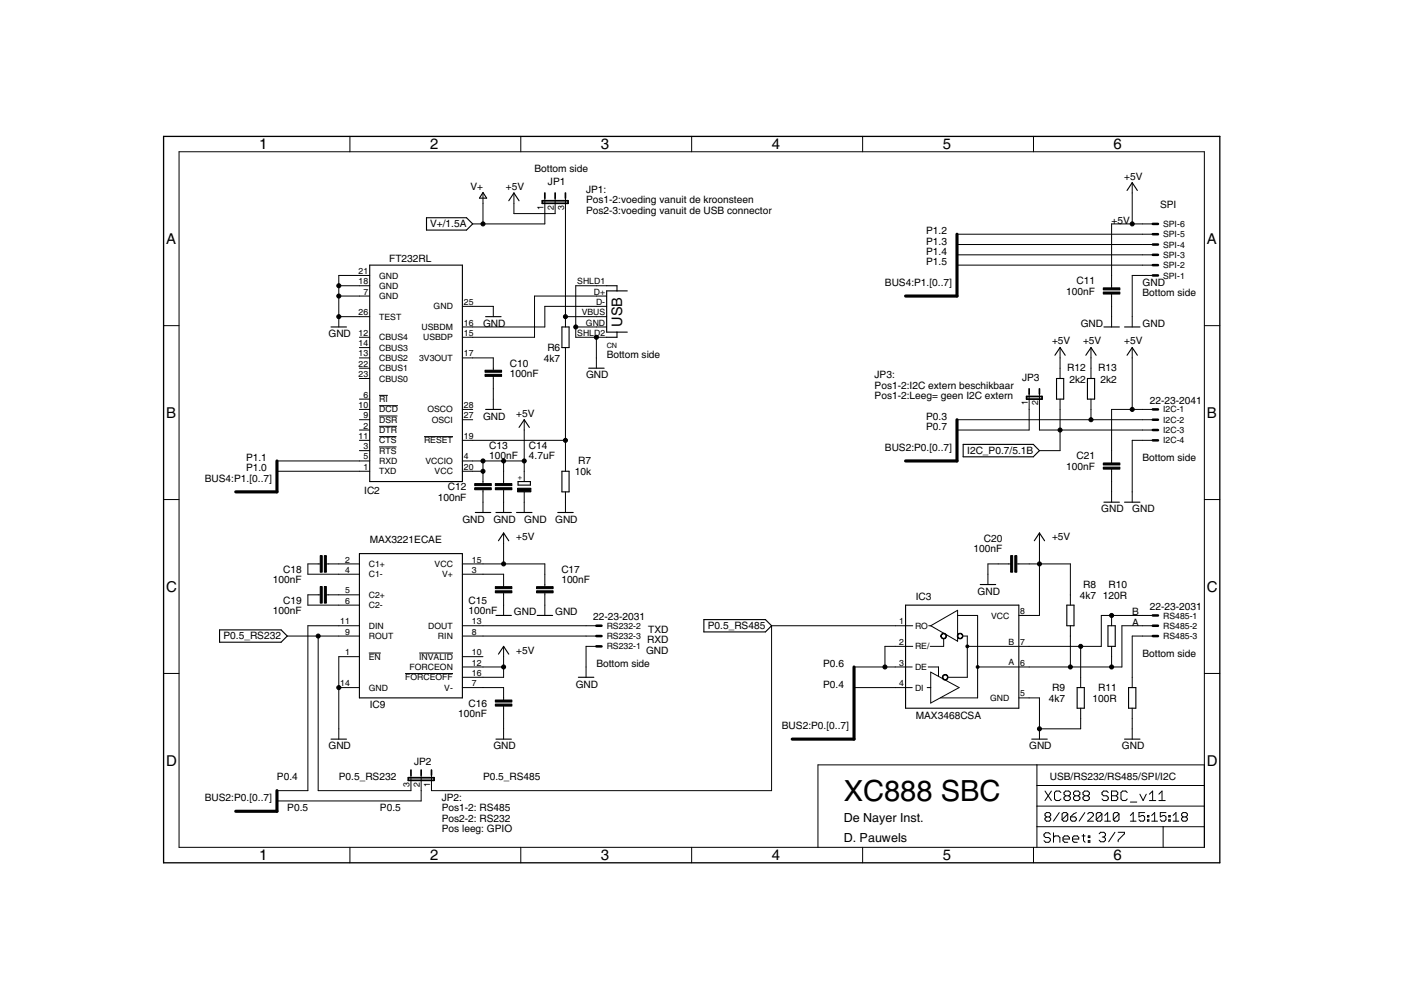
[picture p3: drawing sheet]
<svg xmlns="http://www.w3.org/2000/svg" width="297mm" height="210mm" viewBox="0 0 297 210" stroke-linecap="round" stroke-linejoin="round" font-family="sans-serif">
<g fill="#000" stroke="#000" stroke-width=".21">
<path d="M37.5 31.8v145.7zM73.3 28.6v3.2zM109.1 28.6v3.2zM144.9 28.6v3.2zM180.7 28.6v3.2zM216.5 28.6v3.2zM37.5 31.8h214.8zM71 57.7v2.2zM71 57.7h4.3zM75.3 59.9h2.1zM75.3 57.7h2.1zM71 59.9h4.3z"/>
<path d="M99 46.9h2.2zM101.2 40.4v2.2zM101.2 42.6v4.3zM107.7 40.4v2.2zM107.7 42.6v2.1zM107.7 44.7h8.6zM114.1 42.6v2.1zM114.1 41.5v1.1zM114.1 44.7v2.2zM101.2 46.9h12.9zM116.3 42.6v2.1zM116.3 41.5v1.1z"/>
<path d="M118.4 42.6v2.1zM118.4 41.5v1.1zM120.6 59.9v8.6zM124.9 59.9h2.2zM120.6 59.9h4.3zM200.5 49.1h38.8zM200.5 51.2h38.8zM200.5 53.4h38.8zM200.5 55.5h38.8zM232.9 57.7v2.2zM232.9 59.9v.4zM232.9 46.9v10.8z"/>
<path d="M237.2 38.3v2.1zM237.2 40.4v6.5zM237.2 46.9h2.1zM232.9 46.9h4.3zM237.2 57.7v8.6zM239.3 57.7h2.2zM239.3 55.5h2.2zM239.3 53.4h2.2zM239.3 51.2h2.2zM239.3 49.1h2.2zM239.3 46.9h2.2zM237.2 57.7h2.1z"/>
<path d="M34.3 68.2h3.2zM71 66.3v2.2zM71 62v4.3zM71 59.9v2.1zM75.3 62h2.1zM75.3 79.3h2.1zM75.3 77.1h2.1zM75.3 75h2.1zM75.3 72.8h2.1zM75.3 70.7h2.1zM75.3 66.3h2.1zM71 66.3h4.3z"/>
<path d="M71 62h4.3zM96.9 75h2.1zM96.9 70.7h2.1zM96.9 68.5h2.1zM96.9 64.2h2.1zM99 75h4.3zM99 64.2h4.3zM99 70.7h13zM99 68.5h15.1zM103.3 75v2.1zM103.3 77.1v.5zM103.3 78.8v.5z"/>
<path d="M103.3 64.2v2.1zM112 62v8.7zM112 62h12.9zM114.1 64.2v4.3zM114.1 64.2h10.8zM118.4 66.3v2.2zM118.4 72.8v2.2zM118.4 44.7v21.6zM118.4 75v17.2zM120.6 68.5v2.2zM120.6 70.7h4.3zM124.9 62h2.2z"/>
<path d="M124.9 64.2h2.2zM124.9 66.3h2.2zM124.9 68.5h2.2zM124.9 70.7h2.2zM124.9 75v2.1zM118.4 66.3h6.5zM120.6 68.5h4.3zM124.9 70.7v4.3zM222.1 77.1v2.2zM222.1 72.8v2.2zM222.1 75v2.1zM228.5 77.1v2.2z"/>
<path d="M228.5 72.8v2.2zM228.5 75v2.1zM232.9 62v2.2zM232.9 61.6v.4zM232.9 66.3v2.2zM232.9 64.2v2.1zM237.2 72.8v2.2zM237.2 66.3v2.2zM252.3 68.2h3.2zM58 96.6h17.3zM58 98.7h17.3zM75.3 98.7h2.1z"/>
<path d="M75.3 96.6h2.1zM75.3 94.4h2.1zM75.3 92.2h2.1zM75.3 90.1h2.1zM75.3 87.9h2.1zM75.3 85.8h2.1zM75.3 83.6h2.1zM79.4 93.6h3.7zM79.4 91.5h3.7zM79.4 89.3h3.8zM79.4 87.1h3.8zM79.4 85h4z"/>
<path d="M79.4 82.8h1.8zM88.8 91.5h6.1zM96.9 98.7h2.1zM96.9 85.8h2.1zM96.9 87.9h2.1zM96.9 96.6h2.1zM96.9 92.2h2.1zM99 96.6h2.2zM99 98.7h2.2zM99 92.2h19.4zM101.2 98.7v2.2zM101.2 96.6h4.3z"/>
<path d="M101.2 96.6v2.1zM103.3 79.3v2.1zM103.3 83.6v2.2zM103.3 81.4v2.2zM105.5 98.7v2.2zM105.5 96.6h4.3zM105.5 96.6v2.1zM109.8 87.9v2.2zM109.8 98.7v2.2zM109.8 90.1v6.5zM109.8 96.6v2.1zM118.4 96.6v2.1z"/>
<path d="M118.4 92.2v4.4zM215.6 83.6v2.2zM215.6 82.5v1.1zM215.6 85.8v4.3zM200.5 90.1h15.1zM217.7 83.6v2.2zM217.7 82.5v1.1zM217.7 85.8v4.3zM222.1 83.6v2.2zM217.7 90.1h4.4zM222.1 85.8v4.3zM222.1 90.1v4.3z"/>
<path d="M217.7 94.4h4.4zM228.5 83.6v2.2zM228.5 85.8v2.1zM200.5 87.9h28zM232.9 94.4v2.2zM232.9 96.6v.4zM232.9 98.3v.4zM232.9 85.8v8.6zM237.2 75v10.8zM232.9 85.8h4.3zM237.2 92.2v10.8zM239.3 85.8h2.2z"/>
<path d="M239.3 87.9h2.2zM239.3 90.1h2.2zM239.3 92.2h2.2zM237.2 85.8h2.1zM222.1 90.1h17.2zM228.5 87.9h10.8zM237.2 92.2h2.1zM34.3 104.6h3.2zM64.5 118.1h2.2zM64.5 118.1v2.2zM66.7 118.1h.4zM68.4 118.1h.4z"/>
<path d="M71 118.1h4.3zM68.8 118.1h2.2zM101.2 103v2.2zM101.2 100.9v.4zM101.2 102.6v.4zM101.2 105.2v2.2zM96.9 118.1h4.3zM101.2 118.1h4.3zM105.5 103v2.2zM105.5 100.9v.4zM105.5 102.6v.4zM105.5 105.2v2.2z"/>
<path d="M105.5 111.7v2.1zM105.5 113.8v4.3zM105.5 118.1h8.6zM109.8 103v2.2zM109.8 105.2v2.2zM114.1 118.1v2.2zM118.4 103v2.2zM118.4 105.2v2.2zM206.9 118.1h2.2zM209.1 118.1h2.2zM211.3 118.1h.4zM213 118.1h.4z"/>
<path d="M213.4 118.1h2.2zM215.6 118.1h2.1zM217.7 111.7v2.1zM217.7 113.8v4.3zM217.7 118.1h6.5zM232.9 98.7v2.2zM232.9 103v2.2zM232.9 100.9v2.1zM237.2 103v2.2zM252.3 104.6h3.2zM60.2 133.2h6.5zM64.5 124.6h2.2z"/>
<path d="M64.5 120.3h6.5zM64.5 124.6v2.2zM64.5 126.8h6.5zM64.5 131.1h6.5zM66.7 124.6h.4zM66.7 133.2h4.3zM68.4 124.6h.4zM71 120.3h4.3zM71 124.6h4.3zM71 126.8h4.3zM71 131.1h4.3zM71 133.2h4.3z"/>
<path d="M71 137.6h4.3zM68.8 124.6h2.2zM71 137.6v6.4zM77.3 136.8h2.5zM87.8 136.8h7.1zM96.9 139.7h4.3zM96.9 137.6h4.3zM96.9 133.2h4.3zM96.9 131.1h4.3zM96.9 120.3h4.3zM101.2 139.7h4.3zM101.2 120.3h4.3z"/>
<path d="M101.2 131.1h21.6zM101.2 133.2h21.6zM105.5 126.8v2.1zM105.5 120.3v2.1zM105.5 124.6v2.2zM105.5 122.4v.5zM105.5 124.2v.4zM105.5 135.4v2.2zM105.5 137.6v2.1zM114.1 120.3v2.1zM114.1 124.6v2.2zM114.1 122.4v.5z"/>
<path d="M114.1 124.2v.4zM114.1 126.8v2.1zM122.8 135.4h2.1zM122.8 131.1h2.1zM122.8 133.2h2.1zM122.8 139.7v2.2zM122.8 135.4v4.3zM161.6 131.1v34.5zM178.9 139.7h6.5zM185.4 135.4v4.3zM185.4 139.7h2.1zM187.5 131.1h2.2z"/>
<path d="M187.5 135.4h2.2zM187.5 139.7h2.2zM185.4 135.4h2.1zM161.6 131.1h25.9zM189.7 131.1h1.5zM189.7 135.4h1.5zM189.7 139.7h1.4zM194.4 139.7h2.2zM194.5 131.1h.5zM194.9 135.4h2.8zM195 131.1l5.6-3.3zM196.6 139.7v2z"/>
<path d="M197.7 133.8v1.6zM200.6 127.8v1.1zM200.6 128.9v5.4zM195 131.1l5.6 3.2zM200.6 128.9h4.2zM202.6 135.4v6.5zM202.6 133.2v2.2zM201.8 133.2h.8zM204.8 139.7h8.5zM204.8 128.9v10.8zM206.9 120.3v2.1zM206.9 118.1v2.2z"/>
<path d="M202.6 135.4h10.7zM213.4 135.4h2.2zM213.4 139.7h2.2zM213.4 128.9h2.2zM215.6 128.9h2.1zM215.6 135.4h10.8zM215.6 139.7h8.6zM217.7 118.1v10.8zM224.2 124.6v2.2zM224.2 131.1v2.1zM224.2 118.1v6.5zM224.2 139.7h8.7z"/>
<path d="M224.2 133.2v6.5zM226.4 135.4h4.3zM230.7 128.9v6.5zM230.7 128.9h2.2zM232.9 128.9v2.2zM232.9 135.4v2.2zM232.9 128.9h6.4zM232.9 139.7h2.1zM232.9 137.6v2.1zM235 131.1v8.6zM235 131.1h4.3zM237.2 133.2v8.7z"/>
<path d="M239.3 128.9h2.2zM239.3 131.1h2.2zM239.3 133.2h2.2zM237.2 133.2h2.1zM34.3 141.1h3.2zM71 144h4.3zM71 152.7v2.1zM71 144v8.7zM84.9 141.1h10zM96.9 144h4.3zM96.9 141.9h4.3zM101.2 141.9h4.3z"/>
<path d="M101.2 144h4.3zM105.5 144v2.2zM105.5 148.4v2.1zM105.5 146.2v.4zM105.5 147.9v.5zM105.5 152.7v2.1zM105.5 139.7v2.2zM105.5 150.5v2.2zM178.9 144h8.6zM187.5 144h2.2zM189.7 144h1.4zM194.2 144h.8z"/>
<path d="M195 144v3.3zM195 140.8v3.2zM195 140.8l5.9 3.2zM197 146.2h7.8zM198.6 141.9h4zM195 147.3l5.9-3.3zM204.8 139.7v6.5zM213.4 146.2h2.2zM215.6 146.2h2.1zM217.7 152.7v2.1zM217.7 146.2v6.5zM226.4 141.9v2.1z"/>
<path d="M226.4 148.4v2.1zM226.4 135.4v6.5zM226.4 150.5v2.2zM217.7 152.7h8.7zM237.2 152.7v2.1zM237.2 141.9v2.1zM237.2 148.4v2.1zM237.2 150.5v2.2zM252.3 141.1h3.2zM37.5 177.5h214.8zM58 167.8h30.2zM58 165.6h6.5z"/>
<path d="M64.5 131.1v34.5zM66.7 133.2v32.4zM86.1 163.5v2.1zM86.1 162.4v1.1zM66.7 165.6h19.4zM88.2 163.5v2.1zM88.2 162.4v1.1zM88.2 165.6v2.2zM90.4 163.5v2.1zM90.4 162.4v1.1zM90.4 165.6h71.2zM171.3 160.2v17.3z"/>
<path d="M171.3 160.2h45.9zM217.2 160.2h35.1zM217.2 173.2v4.3zM217.2 168.9v4.3zM217.2 168.9h35.1zM217.2 164.5v4.4zM217.2 164.5h35.1zM217.2 160.2v4.3zM218.7 174.8v.3zM218.7 175.1l.3 .4zM218.9 165.7l1.3 2zM218.9 170.5l.3-.3z"/>
<path d="M218.9 171.4v.3zM218.9 171.4l.3-.3zM218.9 170.5v.3zM218.7 174.8l.3-.3zM219 175.5h.7zM218.7 176.1l.3 .3zM219.2 170.2h.6zM218.9 171.7l.3 .3zM218.9 170.8l.3 .3zM219.2 171.1h.6zM219 174.5h.7zM219.7 175.5l.3 .3z"/>
<path d="M219 176.4h.7zM219.8 170.2l.3 .3zM219.8 171.1l.3 .3zM219.2 172h.6zM219.7 174.5l.3 .3zM220 175.8v.3zM220 176.1l-.3 .3zM220.1 170.5v.3zM220.1 170.8l-.3 .3zM220.1 171.4v.3zM220.1 171.7l-.3 .3zM220.2 165.7l-1.3 2z"/>
<path d="M221.9 170.2l-1.2 1.8zM220.7 174.5v1.9zM220.7 175.5l.3-.4zM220.9 166v1.4zM220.9 167.4l.3 .3zM221 175.1h.7zM220.9 166l.3-.3zM221.2 167.7h.7zM221.7 175.1l.3 .4zM221.2 165.7h.7zM221.9 167.7l.3-.3zM222 175.5v.9z"/>
<path d="M221.9 165.7l.3 .3zM222.5 170.5v1.2zM222.5 170.5l.3-.3zM223.7 170.5l-1.2 1.2zM222.7 175.5v.6zM222.7 175.5l.3-.4zM222.8 170.2h.6zM222.5 171.7l.3 .3zM222.9 166l.3-.3zM222.9 167v.4zM222.9 167l.3-.3zM222.9 166v.4z"/>
<path d="M222.7 176.1l.3 .3zM223 175.1h.7zM223.2 165.7h.7zM222.9 167.4l.3 .3zM222.9 166.4l.3 .3zM223.2 166.7h.7zM223.4 170.2l.3 .3zM222.8 172h.6zM223.7 170.5v1.2zM223.7 171.7l-.3 .3zM223 176.4h.7zM223.7 175.1l.3 .4z"/>
<path d="M223.9 165.7l.3 .3zM223.9 166.7l.3 .3zM223.2 167.7h.7zM224 175.5v.3zM222.7 175.8h1.3zM224.2 166v.4zM224.2 166.4l-.3 .3zM224.2 167v.4zM224.2 167.4l-.3 .3zM224.3 171.1v.6zM224.3 171.7l.3 .3zM224.6 172h.6z"/>
<path d="M224.7 175.5v.6zM224.7 175.5l.3-.4zM224.9 166l.3-.3zM224.9 167v.4zM224.9 167l.3-.3zM224.9 166v.4zM224.9 170.5l-.6 .6zM224.7 176.1l.3 .3zM225 175.1h.7zM225.2 172l.3-.3zM224.3 171.1h.9zM225.2 165.7h.7z"/>
<path d="M224.9 167.4l.3 .3zM224.9 166.4l.3 .3zM225.2 166.7h.7zM224.9 170.5l.6-.3zM225.5 171.4v.3zM225.2 171.1l.3 .3zM225 176.4h.7zM225.7 175.1l.3 .4zM225.9 165.7l.3 .3zM225.9 166.7l.3 .3zM225.2 167.7h.7zM226 175.5v.3z"/>
<path d="M224.7 175.8h1.3zM227.2 170.2l-1.1 1.8zM226.2 166v.4zM225.9 166.7l.3-.3zM226.2 167v.4zM225.9 167.7l.3-.3zM226.7 175.1h.6zM226.9 166l.3-.3zM226.9 167v.4zM226.9 167l.3-.3zM226.9 166v.4zM227 174.8v1.3z"/>
<path d="M227 176.1l.3 .3zM227.2 165.7h.7zM226.9 167.4l.3 .3zM226.9 166.4l.3 .3zM227.2 166.7h.7zM227.8 172l1.2-1.2zM227.9 165.7l.3 .3zM227.9 166.7l.3 .3zM227.2 167.7h.7zM228 175.1h.3zM228 175.1v.4zM228 176.1h.3z"/>
<path d="M228 176.1v.3zM227.8 170.5l.4-.3zM228.2 166v.4zM228.2 166.4l-.3 .3zM228.2 167v.4zM228.2 167.4l-.3 .3zM228.3 175.1v.4zM228 175.5h.3zM228.3 176.1v.3zM228 176.4h.3zM228.2 170.2h.5zM227.8 172h1.2z"/>
<path d="M229 170.5v.3zM228.7 170.2l.3 .3zM229.6 170.5v1.2zM229.6 170.5l.3-.3zM230.8 170.5l-1.2 1.2zM229.9 170.2h.6zM229.6 171.7l.3 .3zM230.3 174.7l.3-.4zM230.5 170.2l.3 .3zM229.9 172h.6zM230.6 174.3h.6zM230.3 176l.3 .3z"/>
<path d="M230.8 170.5v1.2zM230.8 171.7l-.3 .3zM230.8 166v.4zM230.8 166.4l.4 .3zM231.2 165.7l-.4 .3zM231.2 166.7h.6zM230.8 167.4l.4 .3zM231.2 174.3l.4 .4zM230.9 175.3h.3zM231.2 175.3l.4 .4zM230.6 176.3h.6zM231.4 170.8l.6-.6z"/>
<path d="M231.4 172h1.2zM231.6 174.7v.3zM231.6 175l-.4 .3zM231.6 175.7v.3zM231.6 176l-.4 .3zM231.2 165.7h.6zM231.8 166.7l.4 .3zM231.2 167.7h.6zM232 170.2v1.8zM231.8 165.7l.4 .3zM232.2 167v.4zM232.2 167.4l-.4 .3z"/>
<path d="M233.6 174.3l-1.4 2zM232.8 165.7v2zM232.8 165.7h1zM232.8 166.7h1zM233.2 170.5v1.2zM233.2 170.5l.3-.3zM234.4 170.5l-1.2 1.2zM233.5 170.2h.6zM233.2 171.7l.3 .3zM233.8 165.7l.3 .3zM233.8 166.7l.3 .3zM232.8 167.7h1z"/>
<path d="M234.1 170.2l.3 .3zM233.5 172h.6zM234.1 166v.4zM234.1 166.4l-.3 .3zM234.1 167v.4zM234.1 167.4l-.3 .3zM234.2 174.3h1.3zM234.2 176v.3zM234.4 170.5v1.2zM234.4 171.7l-.3 .3zM234.8 166v1.4zM234.8 167.4l.3 .3z"/>
<path d="M235.1 165.7l-.3 .3zM235.1 167.7h.7zM235.5 174.3v.4zM235.5 174.7l-1.3 1.3zM235.1 165.7h.7zM236.1 167.4l-.3 .3zM235.8 165.7l.3 .3zM236.8 168h1.3zM237.4 170.2l-.6 .6zM236.8 172h1.2zM237.4 170.2v1.8zM238.6 170.2v.9z"/>
<path d="M238.6 171.1l.6-.3zM238.8 166.4l.7 1.3zM238.6 171.7l.3 .3zM239.2 170.8h.3zM240.1 166.4l-.6 1.3zM239.5 170.8l.3 .3zM238.9 172h.6zM238.6 170.2h1.2zM239.8 171.1v.6zM239.8 171.7l-.3 .3zM240.4 170.8h.3zM240.4 170.8v.3z"/>
<path d="M240.4 171.7h.3zM240.4 171.7v.3zM240.7 170.8v.3zM240.4 171.1h.3zM240.7 171.7v.3zM240.4 172h.3zM240.8 166.4l.6-.7zM240.8 167.7h1.3zM241.3 170.8l.6-.6zM241.3 172h1.2zM241.4 165.7v2zM241.9 170.2v1.8z"/>
<path d="M242.8 166.4l.6-.7zM242.8 167.7h1.3zM243.1 170.2v.9zM243.1 171.1l.5-.3zM243.1 171.7l.3 .3zM243.4 165.7v2zM243.6 173.2v4.3zM243.6 173.2h8.7zM217.2 173.2h26.4zM243.6 170.8h.3zM243.9 170.8l.3 .3zM243.4 172h.5z"/>
<path d="M243.1 170.2h1.1zM244.2 171.1v.6zM244.2 171.7l-.3 .3zM244.8 170.8h.3zM244.8 170.8v.3zM244.8 171.7h.3zM244.8 171.7v.3zM245.1 170.8v.3zM244.8 171.1h.3zM245.1 171.7v.3zM244.8 172h.3zM246.3 170.2l-.6 .6z"/>
<path d="M245.7 172h1.2zM246.3 170.2v1.8zM247.5 170.5l.3-.3zM247.5 171.4v.3zM247.5 171.4l.3-.3zM247.5 170.5v.3zM247.8 170.2h.6zM247.5 171.7l.3 .3zM247.5 170.8l.3 .3zM247.8 171.1h.6zM248.4 170.2l.3 .3zM248.4 171.1l.3 .3z"/>
<path d="M247.8 172h.6zM248.7 170.5v.3zM248.4 171.1l.3-.3zM248.7 171.4v.3zM248.4 172l.3-.3zM252.3 173.2v4.3zM252.3 168.9v4.3zM252.3 164.5v4.4zM252.3 160.2v4.3zM252.3 31.8v145.7zM73.3 177.5v3.2zM109.1 177.5v3.2z"/>
<path d="M144.9 177.5v3.2zM180.7 177.5v3.2zM216.5 177.5v3.2z"/>
<path d="M197.3 132.8a.6 .6 0 0 1 .9 .1 .6 .6 0 0 1-.4 .9 .6 .6 0 0 1-.7-.6 .55 .55 0 0 1 .5-.4 .55 .55 0 0 1 .6 .4 .53 .53 0 0 1-.8 .5 .53 .53 0 0 1-.1-.9z" fill-rule="evenodd"/>
<path d="M200.7 132.8a.6 .6 0 0 1 .9 .1 .6 .6 0 0 1-.3 .9 .6 .6 0 0 1-.8-.6 .55 .55 0 0 1 .6-.4 .55 .55 0 0 1 .5 .4 .53 .53 0 0 1-.7 .5 .53 .53 0 0 1-.2-.9z" fill-rule="evenodd"/>
<path d="M197.6 141.5a.6 .6 0 0 1 .9 .1 .6 .6 0 0 1-.3 .8 .6 .6 0 0 1-.8-.5 .55 .55 0 0 1 .5-.5 .55 .55 0 0 1 .6 .5 .53 .53 0 0 1-.8 .4 .53 .53 0 0 1-.1-.8z" fill-rule="evenodd"/>
<circle cx="71" cy="59.9" r=".42"/>
<circle cx="101.2" cy="46.9" r=".42"/>
<circle cx="237.2" cy="46.9" r=".42"/>
<circle cx="71" cy="62" r=".42"/>
<circle cx="71" cy="66.3" r=".42"/>
<circle cx="118.4" cy="66.3" r=".42"/>
<circle cx="120.6" cy="68.5" r=".42"/>
<circle cx="124.9" cy="70.7" r=".42"/>
<circle cx="101.2" cy="96.6" r=".42"/>
<circle cx="101.2" cy="98.7" r=".42"/>
<circle cx="105.5" cy="96.6" r=".42"/>
<circle cx="109.8" cy="96.6" r=".42"/>
<circle cx="118.4" cy="92.2" r=".42"/>
<circle cx="222.1" cy="90.1" r=".42"/>
<circle cx="228.5" cy="87.9" r=".42"/>
<circle cx="237.2" cy="85.8" r=".42"/>
<circle cx="105.5" cy="118.1" r=".42"/>
<circle cx="217.7" cy="118.1" r=".42"/>
<circle cx="66.7" cy="133.2" r=".42"/>
<circle cx="105.5" cy="139.7" r=".42"/>
<circle cx="185.4" cy="139.7" r=".42"/>
<circle cx="202.6" cy="135.4" r=".3"/>
<circle cx="204.8" cy="139.7" r=".3"/>
<circle cx="224.2" cy="139.7" r=".42"/>
<circle cx="226.4" cy="135.4" r=".42"/>
<circle cx="232.9" cy="128.9" r=".42"/>
<circle cx="232.9" cy="139.7" r=".42"/>
<circle cx="71" cy="144" r=".42"/>
<circle cx="217.7" cy="152.7" r=".42"/>
</g>
<g fill="#000" stroke="#000" stroke-width=".23">
<path d="M237.2 38.3l-1.1 1.6zM237.2 38.3l1.1 1.6zM77.4 55.5h19.5zM89.3 45.6v2.6zM96.9 55.5v45.4zM89.3 48.2h8.4zM89.3 45.6h8.4zM99 46.9l-1.3 1.3zM97.7 45.6l1.3 1.3zM100.4 41.5h1.5zM101.2 40.3l-.8 1.2zM101.2 40.3l.7 1.2z"/>
<path d="M107.7 40.4l-1.1 1.7zM107.7 40.4l1 1.7zM127.1 59.9h2.1zM129.2 59.9v1zM69.3 68.5h3.3zM101.7 66.3h3.3zM117.7 68.5v4.3zM119.2 68.5v4.3zM117.7 68.5h1.5zM117.7 72.8h1.5zM123.3 77.1h3.3zM127.1 60.9v8.7z"/>
<path d="M127.1 69.6h2.1zM127.1 70.7h2.1zM127.1 60.9h2.1zM129.2 69.6h2.2zM129.2 69.6v1.1zM129.2 60.9h2.2zM221.3 79.3v4.3zM222.1 72.8l-1.1 1.6zM221.3 79.3h1.5zM222.1 72.8l1 1.6zM227.8 79.3v4.3zM228.5 72.8l-1 1.6z"/>
<path d="M227.8 79.3h1.5zM228.5 72.8l1.1 1.6zM231.2 68.5h3.3zM235.6 68.5h3.2zM237.2 72.8l-1.1 1.6zM237.2 72.8l1.1 1.6zM101.7 85.8h3.3zM109.8 87.9l-1.1 1.6zM109.8 87.9l1.1 1.6zM117.7 98.7v4.3zM117.7 98.7h1.5zM201.8 93.1v2.6z"/>
<path d="M201.8 95.7h14.7zM201.8 93.1h14.7zM217.7 94.4l-1.2 1.3zM216.5 93.1l1.2 1.3zM222.8 79.3v4.3zM221.3 83.6h1.5zM229.3 79.3v4.3zM227.8 83.6h1.5zM75.3 116h21.6zM77.4 55.5v45.4zM77.4 100.9h19.5zM96.9 116v30.2z"/>
<path d="M99.6 107.4h3.2zM103.9 107.4h3.2zM105.5 111.7l-1.1 1.6zM105.5 111.7l1.1 1.6zM108.2 107.4h3.2zM108.5 101.6h2.6zM108.5 100.9v.7zM108.5 100.9h2.6zM111.1 100.9v.7zM116.8 107.4h3.3zM119.2 98.7v4.3zM117.7 103h1.5z"/>
<path d="M217.7 111.7l-1 1.6zM217.7 111.7l1.1 1.6zM231.2 105.2h3.3zM235.6 105.2h3.2zM46 132v2.5zM46 134.5h12.9zM46 132h12.9zM60.2 133.2l-1.3 1.3zM58.9 132l1.3 1.2zM103.9 128.9h3.2zM105.5 135.4l-1.1 1.6zM105.5 135.4l1.1 1.6z"/>
<path d="M112.5 128.9h3.3zM147.4 129.8v2.6zM147.4 132.4h12.9zM147.4 129.8h12.9zM161.6 131.1l-1.3 1.3zM160.3 129.8l1.3 1.3zM189.7 126.8h23.7zM189.7 131.1v4.3zM189.7 126.8v4.3zM189.7 135.4v4.3zM189.7 139.7v4.3zM205.3 122.4h3.3z"/>
<path d="M213.4 126.8v21.6zM223.5 126.8v4.3zM225 126.8v4.3zM223.5 126.8h1.5zM223.5 131.1h1.5zM232.1 131.1v4.3zM233.6 131.1v4.3zM232.1 131.1h1.5zM232.1 135.4h1.5zM69.3 154.8h3.3zM75.3 116v30.2zM75.3 146.2h21.6z"/>
<path d="M103.9 154.8h3.2zM121.2 141.9h3.2zM189.7 144v4.4zM189.7 148.4h23.7zM216.1 154.8h3.3zM225.6 144v4.4zM227.1 144v4.4zM225.6 144h1.5zM225.6 148.4h1.5zM235.6 154.8h3.2zM236.4 144v4.4zM237.9 144v4.4z"/>
<path d="M236.4 144h1.5zM236.4 148.4h1.5z"/>
</g>
<path d="M34.3 28.6v152.1zM34.3 28.6h221.2zM34.3 180.7h221.2zM255.5 28.6v152.1z" fill="#000" stroke="#000" stroke-width=".28"/>
<g fill="#000" stroke="#000" stroke-width=".36">
<path d="M113.6 42.6h5.4zM113.6 42.1v.5zM114.1 40.4v1.1zM116.3 40.4v1.1zM118.4 40.4v1.1zM119 42.1v.5zM113.6 42.1h5.4zM215.1 83.6h3.2zM215.1 83.1v.5zM215.6 81.4v1.1zM217.7 81.4v1.1zM218.3 83.1v.5z"/>
<path d="M215.1 83.1h3.2zM85.5 162.9v.6zM85.5 162.9h5.4zM86.1 161.3v1.1zM88.2 161.3v1.1zM90.4 161.3v1.1zM85.5 163.5h5.4zM90.9 162.9v.6z"/>
</g>
<g fill="#000" stroke="#000" stroke-width=".21">
<path d="M101.6 78.4h3.5v.4h-3.5zM101.6 77.6h3.5v.4h-3.5zM231.1 61.2h3.5v.4h-3.5zM231.1 60.3h3.5v.4h-3.5zM231.1 97.9h3.5v.4h-3.5zM231.1 97h3.5v.4h-3.5zM67.1 116.4h.4v3.5h-.4zM67.9 116.4h.5v3.5h-.5zM99.4 102.2h3.5v.4h-3.5zM99.4 101.3h3.5v.4h-3.5zM103.8 102.2h3.4v.4h-3.4zM103.8 101.3h3.4v.4h-3.4z"/>
<path d="M108.4 102.3h2.8v.7h-2.8zM211.7 116.4h.4v3.5h-.4zM212.6 116.4h.4v3.5h-.4zM67.1 122.9h.4v3.4h-.4zM67.9 122.9h.5v3.4h-.5zM103.8 123.8h3.4v.4h-3.4zM103.8 122.9h3.4v.4h-3.4zM112.4 123.8h3.5v.4h-3.5zM112.4 122.9h3.5v.4h-3.5zM103.8 147.5h3.4v.4h-3.4zM103.8 146.6h3.4v.5h-3.4z"/>
</g>
<g fill="#000" stroke="#000" stroke-width=".53">
<path d="M241.5 57.7h1.1zM241.5 55.5h1.1zM241.5 53.4h1.1zM241.5 51.2h1.1zM241.5 49.1h1.1zM241.5 46.9h1.1zM241.5 85.8h1.1zM241.5 87.9h1.1zM241.5 90.1h1.1zM241.5 92.2h1.1zM124.9 135.4h1.1zM124.9 131.1h1.1z"/>
<path d="M124.9 133.2h1.1zM241.5 128.9h1.1zM241.5 131.1h1.1zM241.5 133.2h1.1z"/>
</g>
<path d="M189.7 62h10.8zM200.5 49.1v12.9zM189.7 96.6h10.8zM200.5 87.9v8.7zM49.4 103h8.6zM58 96.6v6.4zM165.9 154.8h13zM178.9 139.7v15.1zM49.4 169.9h8.6zM58 165.6v4.3z" fill="#000" stroke="#000" stroke-width=".66"/>
<text font-size="7" x="176.7" y="167.8">XC888 SBC</text>
<g font-size="3.6">
<text x="54.3" y="31.3">1</text>
<text x="90.1" y="31.3">2</text>
<text x="125.9" y="31.3">3</text>
<text x="161.7" y="31.3">4</text>
<text x="197.5" y="31.3">5</text>
<text x="233.3" y="31.3">6</text>
<text x="34.8" y="51.1">A</text>
<text x="252.8" y="51.1">A</text>
<text x="34.8" y="87.5">B</text>
<text x="252.8" y="87.5">B</text>
<text x="34.8" y="124">C</text>
<text x="252.8" y="124">C</text>
<text x="34.8" y="160.4">D</text>
<text x="252.8" y="160.4">D</text>
<text x="54.3" y="180.2">1</text>
<text x="90.1" y="180.2">2</text>
<text x="125.9" y="180.2">3</text>
<text x="161.7" y="180.2">4</text>
<text x="197.5" y="180.2">5</text>
<text x="233.3" y="180.2">6</text>
</g>
<text font-size="3.5" x="130.3" y="68.5" transform="rotate(-90 130.3 68.5)">USB</text>
<g font-size="3">
<text x="176.7" y="172.1">De Nayer Inst.</text>
<text x="176.7" y="176.4">D. Pauwels</text>
</g>
<g font-size="2.5">
<text x="98.5" y="39.8">V+</text>
<text x="106" y="39.8">+5V</text>
<text x="112" y="36.1">Bottom side</text>
<text x="114.8" y="38.7">JP1</text>
<text x="122.8" y="40.4">JP1:</text>
<text x="235.5" y="37.6">+5V</text>
<text x="90.1" y="47.6">V+/1.5A</text>
<text x="122.8" y="42.6">Pos1-2:voeding vanuit de kroonsteen</text>
<text x="122.8" y="44.8">Pos2-3:voeding vanuit de USB connector</text>
<text x="232.9" y="46.9">+5V</text>
<text x="243" y="43.6">SPI</text>
<text x="194" y="49.1">P1.2</text>
<text x="194" y="51.2">P1.3</text>
<text x="194" y="53.4">P1.4</text>
<text x="81.5" y="54.9">FT232RL</text>
<text x="185.4" y="59.9">BUS4:P1.[0..7]</text>
<text x="194" y="55.5">P1.5</text>
<text x="225.5" y="59.5">C11</text>
<text x="239.3" y="59.9">GND</text>
<text x="223.4" y="61.7">100nF</text>
<text x="239.3" y="62">Bottom side</text>
<text x="68.8" y="70.7">GND</text>
<text x="101.2" y="68.5">GND</text>
<text x="226.4" y="68.5">GND</text>
<text x="239.3" y="68.5">GND</text>
<text x="106.8" y="76.8">C10</text>
<text x="113.9" y="75.8">4k7</text>
<text x="114.7" y="73.4">R6</text>
<text x="127.1" y="75">Bottom side</text>
<text x="220.4" y="72.2">+5V</text>
<text x="223.6" y="77.7">R12</text>
<text x="226.9" y="72.2">+5V</text>
<text x="230" y="77.7">R13</text>
<text x="235.5" y="72.2">+5V</text>
<text x="106.8" y="79">100nF</text>
<text x="122.8" y="79.3">GND</text>
<text x="183.2" y="79.3">JP3:</text>
<text x="183.2" y="81.4">Pos1-2:I2C extern beschikbaar</text>
<text x="183.2" y="83.6">Pos1-2:Leeg= geen I2C extern</text>
<text x="214.1" y="79.7">JP3</text>
<text x="224" y="80.1">2k2</text>
<text x="230.5" y="80.1">2k2</text>
<text x="101.2" y="87.9">GND</text>
<text x="108.1" y="87.3">+5V</text>
<text x="194" y="87.9">P0.3</text>
<text x="240.8" y="84.6">22-23-2041</text>
<text x="102.5" y="94.1">C13</text>
<text x="110.8" y="94">C14</text>
<text x="185.4" y="94.4">BUS2:P0.[0..7]</text>
<text x="194" y="90.1">P0.7</text>
<text x="202.6" y="95">I2C_P0.7/5.1B</text>
<text x="42.9" y="100.9">BUS4:P1.[0..7]</text>
<text x="51.5" y="96.6">P1.1</text>
<text x="51.5" y="98.7">P1.0</text>
<text x="102.5" y="96.2">100nF</text>
<text x="110.8" y="96.1">4.7uF</text>
<text x="120.4" y="99.6">10k</text>
<text x="121.1" y="97.2">R7</text>
<text x="223.4" y="98.4">100nF</text>
<text x="225.5" y="96.2">C21</text>
<text x="239.3" y="96.6">Bottom side</text>
<text x="76.3" y="103.5">IC2</text>
<text x="91.7" y="104.9">100nF</text>
<text x="93.8" y="102.7">C12</text>
<text x="230.7" y="107.3">GND</text>
<text x="237.2" y="107.3">GND</text>
<text x="77.4" y="113.8">MAX3221ECAE</text>
<text x="96.9" y="109.5">GND</text>
<text x="103.3" y="109.5">GND</text>
<text x="108.1" y="113.2">+5V</text>
<text x="109.8" y="109.5">GND</text>
<text x="116.3" y="109.5">GND</text>
<text x="206.1" y="113.5">C20</text>
<text x="220.4" y="113.2">+5V</text>
<text x="59.3" y="120">C18</text>
<text x="117.6" y="120">C17</text>
<text x="203.9" y="115.6">100nF</text>
<text x="57.2" y="122.1">100nF</text>
<text x="117.6" y="122.1">100nF</text>
<text x="191.8" y="125.7">IC3</text>
<text x="204.8" y="124.6">GND</text>
<text x="226.2" y="125.5">4k7</text>
<text x="226.9" y="123.1">R8</text>
<text x="231" y="125.5">120R</text>
<text x="232.2" y="123.1">R10</text>
<text x="57.2" y="128.6">100nF</text>
<text x="59.3" y="126.4">C19</text>
<text x="98.2" y="128.6">100nF</text>
<text x="98.2" y="126.4">C15</text>
<text x="107.7" y="128.9">GND</text>
<text x="116.3" y="128.9">GND</text>
<text x="124.3" y="129.9">22-23-2031</text>
<text x="148.3" y="131.7">P0.5_RS485</text>
<text x="237.2" y="128.9">B</text>
<text x="237.2" y="131.1">A</text>
<text x="240.8" y="127.7">22-23-2031</text>
<text x="46.8" y="133.9">P0.5_RS232</text>
<text x="108.1" y="136.9">+5V</text>
<text x="135.3" y="136.9">GND</text>
<text x="135.6" y="134.8">RXD</text>
<text x="135.8" y="132.6">TXD</text>
<text x="239.3" y="137.6">Bottom side</text>
<text x="124.9" y="139.7">Bottom side</text>
<text x="172.4" y="139.7">P0.6</text>
<text x="77.4" y="148.4">IC9</text>
<text x="98.2" y="148">C16</text>
<text x="120.6" y="144">GND</text>
<text x="172.4" y="144">P0.4</text>
<text x="219.7" y="147.1">4k7</text>
<text x="220.4" y="144.7">R9</text>
<text x="228.9" y="147.1">100R</text>
<text x="230" y="144.7">R11</text>
<text x="96" y="150.2">100nF</text>
<text x="163.8" y="152.7">BUS2:P0.[0..7]</text>
<text x="191.8" y="150.5">MAX3468CSA</text>
<text x="68.8" y="157">GND</text>
<text x="86.7" y="160.2">JP2</text>
<text x="103.3" y="157">GND</text>
<text x="215.6" y="157">GND</text>
<text x="235" y="157">GND</text>
<text x="42.9" y="167.8">BUS2:P0.[0..7]</text>
<text x="58" y="163.5">P0.4</text>
<text x="71" y="163.5">P0.5_RS232</text>
<text x="92.6" y="167.8">JP2:</text>
<text x="101.2" y="163.5">P0.5_RS485</text>
<text x="219.9" y="163.5">USB/RS232/RS485/SPI/I2C</text>
<text x="60.2" y="169.9">P0.5</text>
<text x="79.6" y="169.9">P0.5</text>
<text x="92.6" y="169.9">Pos1-2: RS485</text>
<text x="92.6" y="172.1">Pos2-2: RS232</text>
<text x="92.6" y="174.3">Pos leeg: GPIO</text>
</g>
<g font-size="2.1">
<text x="113.8" y="43.9" transform="rotate(-90 113.8 43.9)">1</text>
<text x="116" y="43.9" transform="rotate(-90 116 43.9)">2</text>
<text x="118.2" y="43.9" transform="rotate(-90 118.2 43.9)">3</text>
<text x="243.6" y="47.6">SPI-6</text>
<text x="243.6" y="51.9">SPI-4</text>
<text x="243.6" y="49.7">SPI-5</text>
<text x="75.1" y="59.6">18</text>
<text x="75.1" y="57.4">21</text>
<text x="79.4" y="58.4">GND</text>
<text x="120.9" y="59.6">SHLD1</text>
<text x="243.6" y="58.4">SPI-1</text>
<text x="243.6" y="56.2">SPI-2</text>
<text x="243.6" y="54">SPI-3</text>
<text x="76.1" y="61.7">7</text>
<text x="79.4" y="62.7">GND</text>
<text x="79.4" y="60.5">GND</text>
<text x="90.8" y="64.8">GND</text>
<text x="97.2" y="63.9">25</text>
<text x="124.4" y="61.7">D+</text>
<text x="124.9" y="63.9">D-</text>
<text x="75.1" y="70.4">12</text>
<text x="75.1" y="66">26</text>
<text x="79.4" y="71.3">CBUS4</text>
<text x="79.4" y="67">TEST</text>
<text x="88.3" y="69.1">USBDM</text>
<text x="88.6" y="71.3">USBDP</text>
<text x="97.2" y="70.4">15</text>
<text x="97.2" y="68.2">16</text>
<text x="120.9" y="70.4">SHLD2</text>
<text x="121.9" y="66">VBUS</text>
<text x="122.7" y="68.2">GND</text>
<text x="75.1" y="76.8">22</text>
<text x="75.1" y="74.7">13</text>
<text x="75.1" y="72.5">14</text>
<text x="79.4" y="77.8">CBUS1</text>
<text x="79.4" y="75.6">CBUS2</text>
<text x="79.4" y="73.5">CBUS3</text>
<text x="87.8" y="75.6">3V3OUT</text>
<text x="97.2" y="74.7">17</text>
<text x="75.1" y="79">23</text>
<text x="76.1" y="83.3">6</text>
<text x="79.4" y="79.9">CBUS0</text>
<text x="75.1" y="85.5">10</text>
<text x="76.1" y="89.8">2</text>
<text x="76.1" y="87.6">9</text>
<text x="79.4" y="88.6">DSR</text>
<text x="79.4" y="86.4">DCD</text>
<text x="79.4" y="84.3">RI</text>
<text x="89.5" y="86.4">OSCO</text>
<text x="90.4" y="88.6">OSCI</text>
<text x="97.2" y="85.5">28</text>
<text x="97.2" y="87.6">27</text>
<text x="215.3" y="84.9" transform="rotate(-90 215.3 84.9)">1</text>
<text x="217.4" y="84.9" transform="rotate(-90 217.4 84.9)">2</text>
<text x="243.6" y="86.4">I2C-1</text>
<text x="243.6" y="88.6">I2C-2</text>
<text x="75.1" y="91.9">11</text>
<text x="76.1" y="94.1">3</text>
<text x="79.4" y="95">RTS</text>
<text x="79.4" y="92.9">CTS</text>
<text x="79.4" y="90.7">DTR</text>
<text x="88.8" y="92.9">RESET</text>
<text x="97.2" y="91.9">19</text>
<text x="243.6" y="90.7">I2C-3</text>
<text x="243.6" y="92.9">I2C-4</text>
<text x="76.1" y="98.4">1</text>
<text x="76.1" y="96.3">5</text>
<text x="79.4" y="99.4">TXD</text>
<text x="79.4" y="97.2">RXD</text>
<text x="89.1" y="97.2">VCCIO</text>
<text x="91.1" y="99.4">VCC</text>
<text x="97.2" y="98.4">20</text>
<text x="97.2" y="96.3">4</text>
<text x="72.3" y="117.8">2</text>
<text x="72.3" y="120">4</text>
<text x="77.3" y="118.8">C1+</text>
<text x="91.1" y="118.8">VCC</text>
<text x="98.9" y="120">3</text>
<text x="98.9" y="117.8">15</text>
<text x="72.3" y="124.3">5</text>
<text x="77.3" y="120.9">C1-</text>
<text x="77.3" y="125.3">C2+</text>
<text x="92.6" y="120.9">V+</text>
<text x="71.3" y="130.8">11</text>
<text x="72.3" y="126.5">6</text>
<text x="77.3" y="127.4">C2-</text>
<text x="77.3" y="131.7">DIN</text>
<text x="89.7" y="131.7">DOUT</text>
<text x="98.9" y="130.8">13</text>
<text x="127.1" y="131.7">RS232-2</text>
<text x="188.4" y="130.8">1</text>
<text x="191.7" y="131.7">RO</text>
<text x="207.6" y="129.6">VCC</text>
<text x="213.7" y="128.6">8</text>
<text x="243.6" y="129.6">RS485-1</text>
<text x="243.6" y="131.7">RS485-2</text>
<text x="72.3" y="132.9">9</text>
<text x="72.3" y="137.3">1</text>
<text x="77.3" y="133.9">ROUT</text>
<text x="91.7" y="133.9">RIN</text>
<text x="98.9" y="137.3">10</text>
<text x="98.9" y="132.9">8</text>
<text x="127.1" y="136.1">RS232-1</text>
<text x="127.1" y="133.9">RS232-3</text>
<text x="188.4" y="135.1">2</text>
<text x="191.7" y="136.1">RE/</text>
<text x="211.3" y="135.1">B</text>
<text x="213.7" y="135.1">7</text>
<text x="243.6" y="133.9">RS485-3</text>
<text x="71.3" y="143.7">14</text>
<text x="77.3" y="138.2">EN</text>
<text x="84.8" y="142.5">FORCEOFF</text>
<text x="85.8" y="140.4">FORCEON</text>
<text x="87.8" y="138.2">INVALID</text>
<text x="98.9" y="143.7">7</text>
<text x="98.9" y="141.6">16</text>
<text x="98.9" y="139.4">12</text>
<text x="188.4" y="139.4">3</text>
<text x="188.4" y="143.7">4</text>
<text x="191.7" y="140.4">DE</text>
<text x="211.3" y="139.4">A</text>
<text x="213.7" y="139.4">6</text>
<text x="77.3" y="144.7">GND</text>
<text x="93.1" y="144.7">V-</text>
<text x="191.7" y="144.7">DI</text>
<text x="207.4" y="146.8">GND</text>
<text x="213.7" y="145.9">5</text>
<text x="85.8" y="164.8" transform="rotate(-90 85.8 164.8)">3</text>
<text x="87.9" y="164.8" transform="rotate(-90 87.9 164.8)">2</text>
<text x="90.1" y="164.8" transform="rotate(-90 90.1 164.8)">1</text>
</g>
<g font-size="1.8">
<text x="127.1" y="72.8">CN</text>
<text x="109.3" y="100.5" transform="rotate(-90 109.3 100.5)">+</text>
</g>
</svg>
